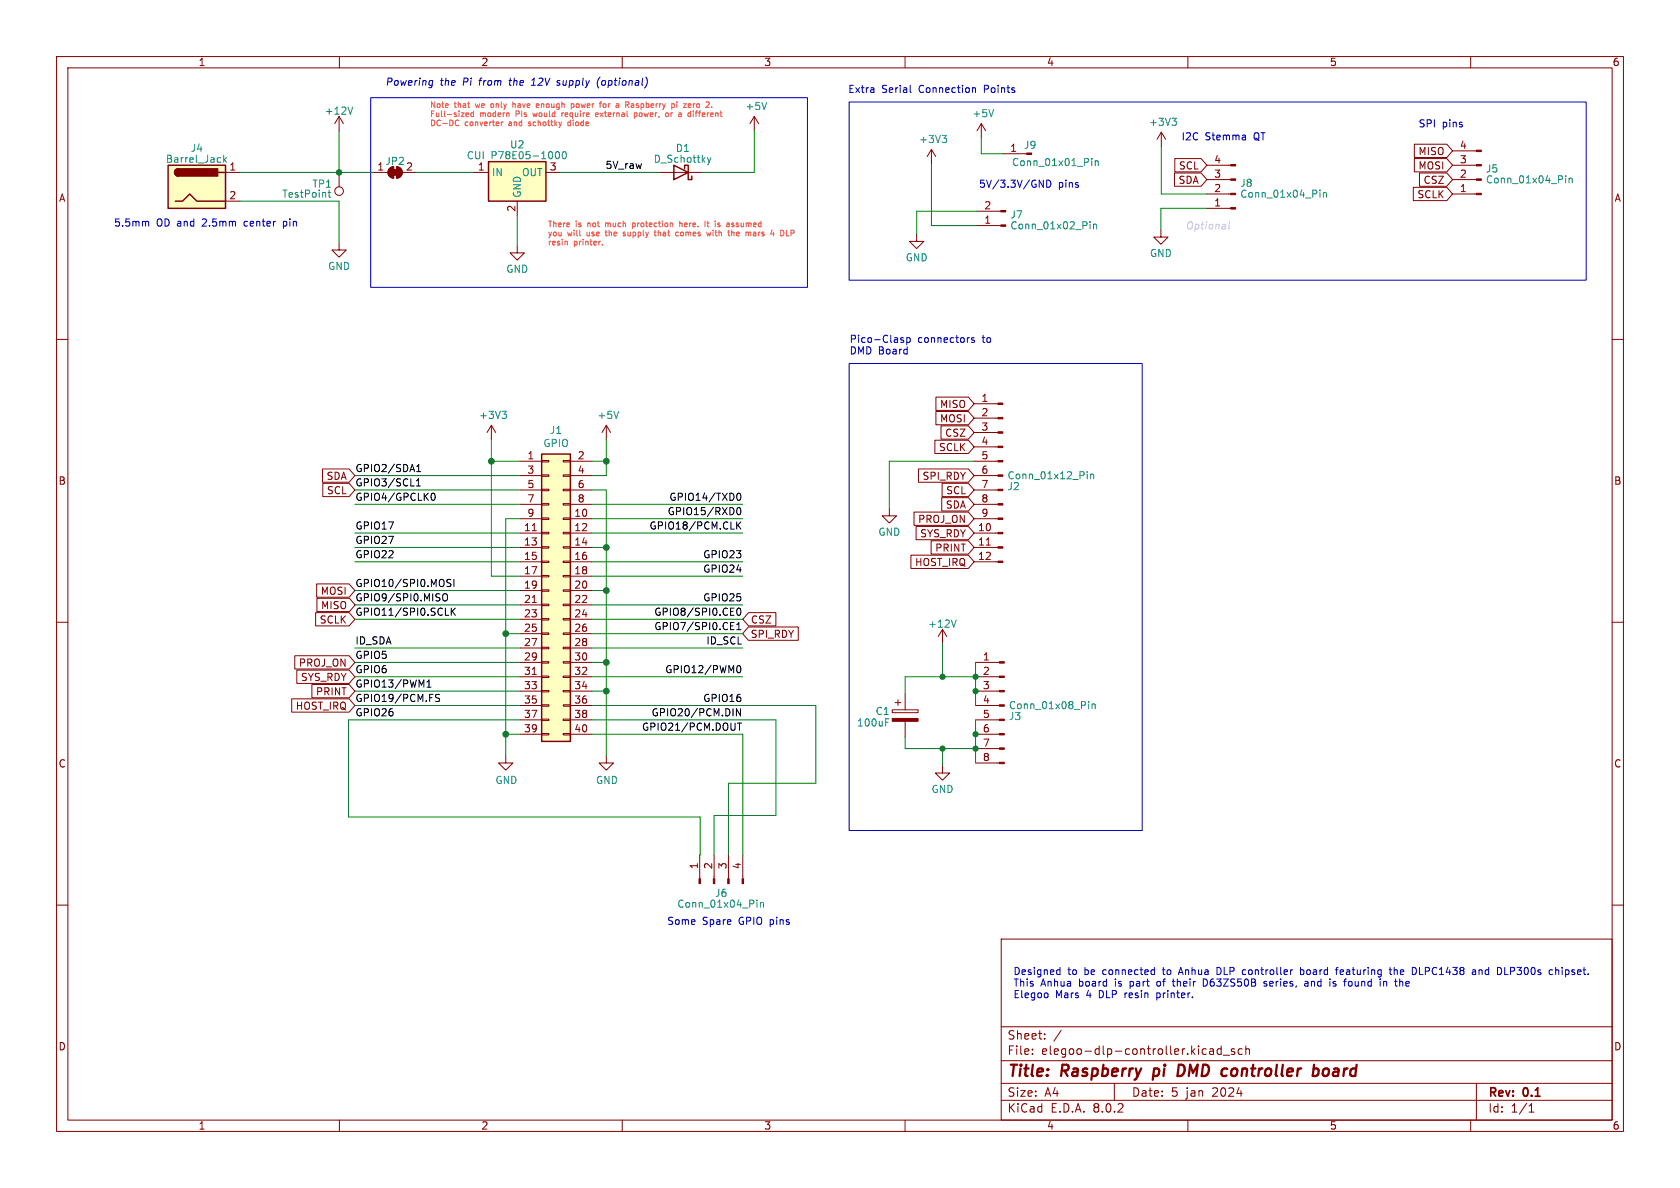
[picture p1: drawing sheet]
<svg xmlns="http://www.w3.org/2000/svg" width="297mm" height="210mm" viewBox="0 0 297 210" stroke-linecap="round" stroke-linejoin="round" font-family="sans-serif">
<g fill="none" stroke="#840000" stroke-width=".18">
<path d="M10 10h277v190h-277zM12 12h273v186h-273zM60 10v2M110 10v2M160 10v2M210 10v2M260 10v2M66 30.5h2.6M68.9 29.8l.7-.3v2a1.02 1.02 0 0 1-.9-.6 1.02 1.02 0 0 1 .2-1.1zM70.1 29.5a1.02 1.02 0 0 1 1 1 1.02 1.02 0 0 1-1 1zM71.1 30.5h2.6M116.6 30.5h7.6"/>
<path d="M133.3 20.6l-.7 1.2M133.3 20.6v2.5M133.3 20.6l.8 1.2M164.7 26.4l-.8 1.3M164.7 26.4v2.6M164.7 26.4l.7 1.3M172.7 37.3h4.2M172.7 39.9h4.2M173.5 21.8l-.8 1.3M173.5 21.8v2.6M173.5 21.8l.7 1.3M177.3 27.2h4.2"/>
<path d="M205.3 23.4l-.8 1.2M205.3 23.4v2.5M205.3 23.4l.8 1.2M213.4 29.2h4.2M213.4 31.8h4.2M213.4 34.3h4.2M213.4 36.8h4.2M256.8 26.7h4.2M256.8 29.2h4.2M256.8 31.8h4.2M256.8 34.3h4.2M10 60h2"/>
<path d="M205.2 40.6v1.3h1.3l-1.3 1.3-1.2-1.3h1.2M285 60h2M86.9 75.2l-.8 1.3M86.9 75.2v2.5M86.9 75.2l.7 1.3M10 110h2M285 110h2M10 160h2M123.7 151.1v4.2M126.2 151.1v4.2M128.8 151.1v4.2M131.3 151.1v4.2"/>
<path d="M285 160h2M177 166h108v32h-108zM60 198v2M110 198v2M160 198v2M177 194.5h108M177 191.5h108M177 187.5h108M177 181.5h108M182.5 186.3v.1M182.5 185.5v.1M184.7 183.6v.1"/>
<path d="M184.7 182.8v.1M187.6 182.1l-1.3 2M197 191.5v3M210 198v2M213.9 185.5h.6v.9M214.5 185.8h-.5a.29 .29 0 0 0-.2 .3 .29 .29 0 0 0 .2 .3l.5-.1M215.9 185.5l-.4-.1-.3 .3v.4l.1 .2h.6M215.9 184.9v1.5M216.2 186.5h1.2M218.2 185.5l-.3-.1-.2 .2v.2l.5 .2v.3h-.5M219.6 185.5l-.4-.1-.3 .3v.4l.1 .2h.6M220.2 185.5l.3-.1 .3 .1 .1 .9"/>
<path d="M220.2 184.9v1.5M260 198v2M261 191.5v6.5M270.3 196.6h.9M270.3 195.5l.4-.4v1.5"/>
</g>
<path d="M204 188.9l-.2 2M208.4 188.2l.8 .1M209.1 189.9l-.5 .3h-.4M217.7 189.3v.7M232.4 188.9h.4l.3 .2v.7a.66 .66 0 0 1-.8 .4M234.6 188.9a.62 .62 0 0 0-.7 .4v.7a.52 .52 0 0 0 .7 .1" fill="none" stroke="#840000" stroke-width=".4"/>
<g fill="none" stroke="#008484" stroke-width=".18">
<path d="M135.5 18.1l-.4 1.3M175.7 19.4l-.5 1.2M125.1 27.9l.3 .8M125.4 28.7l-.3 .4M125.7 27.9l-.3 .8M166.5 23.9h.8l-.4 .5M167.1 24.4l.2 .3v.3l-.2 .2M192.7 39.2v.1M192.7 39.6v.9M193 28v.1M193 28.4v.9M193.3 39.6v.9"/>
<path d="M193.3 39.7l.2-.1 .3 .1 .1 .8M193.6 28.4v.9M193.6 28.6l.2-.2 .3 .1 .1 .8M207.2 20.9h.8l-.5 .5M207.7 21.4l.3 .2v.3l-.3 .3M233.4 33.6v.1M233.4 34v.9M234 34v.9M234 34.2l.1-.2 .3 .1 .1 .8M276.8 31.1v.1M276.8 31.5v.8M277.4 31.5v.8"/>
<path d="M277.4 31.6l.2-.1 .3 .1v.7M88.7 72.7h.8l-.4 .5M89.3 73.2l.2 .2v.3l-.2 .3M133.8 159.1v.1M133.8 159.5v.9M134.4 159.5v.9M134.4 159.7l.2-.2 .3 .1 .1 .8"/>
</g>
<g fill="#840000" stroke="#840000" stroke-width=".18">
<path d="M131.2 155.3h.2v.9h-.2z"/>
<path d="M128.7 155.3h.2v.9h-.2z"/>
<path d="M126.1 155.3h.3v.9h-.3z"/>
<path d="M123.6 155.3h.2v.9h-.2z"/>
<path d="M176.9 37.2h.9v.3h-.9z"/>
<path d="M176.9 39.8h.9v.2h-.9z"/>
<path d="M181.5 27.1h.9v.2h-.9z"/>
<path d="M261 26.5h.9v.3h-.9z"/>
<path d="M261 29.1h.9v.2h-.9z"/>
<path d="M261 31.6h.9v.3h-.9z"/>
<path d="M261 34.2h.9v.2h-.9z"/>
<path d="M217.6 29.1h.8v.2h-.8z"/>
<path d="M217.6 31.6h.8v.3h-.8z"/>
<path d="M217.6 34.2h.8v.2h-.8z"/>
<path d="M217.6 36.7h.8v.3h-.8z"/>
<path d="M69.3 30h1.1v1h-1.1z"/>
<path d="M68.9 29.8l.7-.3v2a1.02 1.02 0 0 1-.9-.6 1.02 1.02 0 0 1 .2-1.1z"/>
<path d="M70.1 29.5a1.02 1.02 0 0 1 1 1 1.02 1.02 0 0 1-1 1z"/>
</g>
<path d="M119.1 29.2l2.6 1.3-2.6 1.3zM121 29.8v-.6h.7v2.6h.6v-.7" fill="none" stroke="#840000" stroke-width=".25"/>
<path d="M29.7 29.2h10.2v7.6h-10.2z" fill="#ffffc2"/>
<path d="M29.7 29.2h10.2v7.6h-10.2zM31 35.6h1.3l1.2-1.3 1.3 1.3h5.1M31.5 29.8a.64 .64 0 0 0-.6 .7 .64 .64 0 0 0 .6 .6M38.6 30.5h1.3" fill="none" stroke="#840000" stroke-width=".25"/>
<g fill="#840000" stroke="#840000" stroke-width=".25">
<path d="M31 30l.5-.2v1.3a.64 .64 0 0 1-.6-.4 .64 .64 0 0 1 .1-.7z"/>
<path d="M31.5 29.8h7v1.3h-7z"/>
</g>
<g fill="none" stroke="#840000" stroke-width=".18">
<path d="M39.9 30.5h2.5M39.9 35.6h2.5M59.9 20.6v2.5M59.9 20.6l-.7 1.2M59.9 20.6l.8 1.2M59.9 30.5v2.5M91.4 43.4v1.3h1.3l-1.3 1.3-1.2-1.3h1.2M162.1 41.4v1.3h1.2l-1.2 1.2-1.3-1.2h1.3M172.2 79h4.2M172.2 76.5h4.2M172.2 73.9h4.2M172.2 71.4h4.2"/>
<path d="M172.2 99.3h4.2M172.2 96.8h4.2M172.2 94.2h4.2M172.2 91.7h4.2M172.2 89.2h4.2M172.2 86.6h4.2M172.2 84.1h4.2M172.2 81.5h4.2M174.4 96.4h.7M166.6 111.3l-.7 1.2M166.6 111.3v2.5M166.6 111.3l.8 1.2"/>
<path d="M166.6 135.4v1.3h1.3l-1.3 1.2-1.2-1.2h1.2"/>
<circle cx="59.9" cy="33.8" r=".76"/>
</g>
<path d="M62.4 18.9l-.5 1.3M39.5 27.4v1.3M39.7 28.2l.3 .5M40 27.9l-.5 .4M58 34h.5M58.2 33.6v1.1l.3 .2M192.2 83.4v.1M192.2 83.8v.8M192.8 83.8v.8M192.8 83.9l.2-.1 .3 .1 .1 .7M169 109.6l-.4 1.3" fill="none" stroke="#008484" stroke-width=".18"/>
<g fill="#840000" stroke="#840000" stroke-width=".18">
<path d="M176.4 99.2h.9v.2h-.9z"/>
<path d="M176.4 96.6h.9v.3h-.9z"/>
<path d="M176.4 94.1h.9v.3h-.9z"/>
<path d="M176.4 91.6h.9v.2h-.9z"/>
<path d="M176.4 89h.9v.3h-.9z"/>
<path d="M176.4 86.5h.9v.2h-.9z"/>
<path d="M176.4 83.9h.9v.3h-.9z"/>
<path d="M176.4 81.4h.9v.3h-.9z"/>
<path d="M176.4 78.9h.9v.2h-.9z"/>
<path d="M176.4 76.3h.9v.3h-.9z"/>
<path d="M176.4 73.8h.9v.2h-.9z"/>
<path d="M176.4 71.2h.9v.3h-.9z"/>
</g>
<path d="M95.8 80.3h5v50.8h-5z" fill="#ffffc2"/>
<g fill="none" stroke="#840000" stroke-width=".18">
<path d="M59.9 42.9v1.3h1.3l-1.3 1.3-1.2-1.3h1.2M91.9 81.5h3.9M91.9 91.7h3.9M91.9 94.2h3.9M91.9 96.8h3.9M91.9 99.3h3.9M91.9 84.1h3.9M91.9 86.6h3.9M91.9 89.2h3.9M94.1 93.8h.7M95.8 99.2h1.2v.2h-1.2zM95.8 96.6h1.2v.3h-1.2z"/>
<path d="M95.8 94.1h1.2v.3h-1.2zM95.8 91.6h1.2v.2h-1.2zM95.8 89h1.2v.3h-1.2zM95.8 86.5h1.2v.2h-1.2zM95.8 83.9h1.2v.3h-1.2zM95.8 81.4h1.2v.3h-1.2zM99.6 99.2h1.2v.2h-1.2zM99.6 96.6h1.2v.3h-1.2zM99.6 94.1h1.2v.3h-1.2zM99.6 91.6h1.2v.2h-1.2zM99.6 89h1.2v.3h-1.2zM99.6 86.5h1.2v.2h-1.2z"/>
<path d="M99.6 83.9h1.2v.3h-1.2zM99.6 81.4h1.2v.3h-1.2zM100.8 81.5h3.8M100.8 91.7h3.8M100.8 94.2h3.8M100.8 96.8h3.8M100.8 99.3h3.8M100.8 84.1h3.8M100.8 86.6h3.8M100.8 89.2h3.8M157.2 89.9v1.3h1.3l-1.3 1.3-1.2-1.3h1.2M91.9 101.9h3.9"/>
<path d="M91.9 104.4h3.9M91.9 106.9h3.9M91.9 109.5h3.9M91.9 112h3.9M91.9 114.6h3.9M91.9 117.1h3.9M91.9 119.6h3.9M94.1 106.5h.7M94.1 119.2h.7M95.8 119.5h1.2v.3h-1.2zM95.8 117h1.2v.2h-1.2zM95.8 114.4h1.2v.3h-1.2z"/>
<path d="M95.8 111.9h1.2v.2h-1.2zM95.8 109.3h1.2v.3h-1.2zM95.8 106.8h1.2v.3h-1.2zM95.8 104.3h1.2v.2h-1.2zM95.8 101.7h1.2v.3h-1.2zM99.6 119.5h1.2v.3h-1.2zM99.6 117h1.2v.2h-1.2zM99.6 114.4h1.2v.3h-1.2zM99.6 111.9h1.2v.2h-1.2zM99.6 109.3h1.2v.3h-1.2zM99.6 106.8h1.2v.3h-1.2zM99.6 104.3h1.2v.2h-1.2z"/>
<path d="M99.6 101.7h1.2v.3h-1.2zM100.8 101.9h3.8M100.8 104.4h3.8M100.8 106.9h3.8M100.8 109.5h3.8M100.8 112h3.8M100.8 114.6h3.8M100.8 117.1h3.8M100.8 119.6h3.8M172.5 117.1h4.2M172.5 119.6h4.2M89.4 133.6v1.3h1.3l-1.3 1.2-1.3-1.2h1.3"/>
<path d="M91.9 122.2h3.9M91.9 124.7h3.9M91.9 127.3h3.9M91.9 129.8h3.9M95.8 129.7h1.2v.2h-1.2zM95.8 127.1h1.2v.3h-1.2zM95.8 124.6h1.2v.2h-1.2zM95.8 122h1.2v.3h-1.2zM99.6 129.7h1.2v.2h-1.2zM99.6 127.1h1.2v.3h-1.2zM99.6 124.6h1.2v.2h-1.2zM99.6 122h1.2v.3h-1.2z"/>
<path d="M100.8 122.2h3.8M100.8 124.7h3.8M100.8 127.3h3.8M100.8 129.8h3.8M107.2 133.6v1.3h1.3l-1.3 1.2-1.3-1.2h1.3M157.7 125.5h4.6v.5h-4.6zM158.2 124.2h1.1M158.7 123.7v1M160 122.7v2.8M160 127.5v2.8M172.5 122.2h4.2M172.5 124.7h4.2"/>
<path d="M172.5 127.3h4.2M172.5 129.8h4.2M172.5 134.9h4.2M172.5 132.3h4.2"/>
</g>
<path d="M95.8 80.3h5v50.8h-5z" fill="none" stroke="#840000" stroke-width=".25"/>
<g fill="#840000" stroke="#840000" stroke-width=".18">
<path d="M176.7 134.7h.8v.3h-.8z"/>
<path d="M176.7 132.2h.8v.3h-.8z"/>
<path d="M176.7 129.7h.8v.2h-.8z"/>
<path d="M176.7 127.1h.8v.3h-.8z"/>
<path d="M176.7 124.6h.8v.2h-.8z"/>
<path d="M176.7 122h.8v.3h-.8z"/>
<path d="M176.7 119.5h.8v.3h-.8z"/>
<path d="M176.7 117h.8v.2h-.8z"/>
<path d="M157.7 127h4.6v.5h-4.6z"/>
</g>
<path d="M156.6 127.7h.4M192.5 124v.1M192.5 124.4v.9M193.1 124.4v.9M193.1 124.6l.1-.2 .3 .1 .1 .8" fill="none" stroke="#008484" stroke-width=".18"/>
<path d="M86.4 28.6h10.1v7h-10.1z" fill="#ffffc2"/>
<path d="M86.4 28.6h10.1v7h-10.1z" fill="none" stroke="#840000" stroke-width=".25"/>
<g fill="none" stroke="#840000" stroke-width=".18">
<path d="M83.8 30.5h2.6M91.4 35.6v2.5M96.5 30.5h2.6M207.6 30.6h4.7l1.1 1.2-1.1 1.1h-4.7zM207.7 28h4.6l1.1 1.2-1.1 1.2h-4.6zM249.9 33.1h5.9l1 1.2-1 1.2h-5.9zM250 28h5.8l1 1.2-1 1.2h-5.8zM250 25.5h5.8l1 1.2-1 1.1h-5.8zM250.9 30.6h4.9l1 1.2-1 1.1h-4.9zM107.2 75.2l-.8 1.3M107.2 75.2v2.5M107.2 75.2l.7 1.3"/>
<path d="M165.3 77.8h5.9l1 1.2-1 1.2h-5.9zM165.5 72.7h5.7l1 1.2-1 1.2h-5.7zM165.5 70.2h5.7l1 1.2-1 1.1h-5.7zM166.4 75.3h4.8l1 1.2-1 1.1h-4.8zM57 82.9h4.7l1 1.2-1 1.1h-4.7zM57.1 85.4h4.6l1 1.2-1 1.2h-4.6zM161 98.1h10.2l1 1.2-1 1.2h-10.2zM161.6 90.5h9.6l1 1.2-1 1.2h-9.6zM161.9 93.1h9.3l1 1.1-1 1.2h-9.3zM162.4 82.9h8.8l1 1.2-1 1.1h-8.8zM164.6 95.6h6.6l1 1.2-1 1.1h-6.6zM166.5 88h4.7l1 1.2-1 1.1h-4.7z"/>
<path d="M166.5 85.4h4.7l1 1.2-1 1.2h-4.7zM52.1 115.9h9.6l1 1.2-1 1.2h-9.6zM52.5 118.5h9.2l1 1.1-1 1.2h-9.2zM55.8 108.3h5.9l1 1.2-1 1.1h-5.9zM56 103.2h5.7l1 1.2-1 1.2h-5.7zM56 105.8h5.8l1 1.1-1 1.2h-5.8zM132.3 110.8h8.8v2.4h-8.8l-1-1.2zM132.3 108.3h4.9v2.3h-4.9l-1-1.1zM51.6 123.5h10.1l1 1.2-1 1.2h-10.1zM55.1 121h6.6l1 1.2-1 1.1h-6.6z"/>
</g>
<path d="M98.4 26.9l.1-.1a.68 .68 0 0 1 .4 .6 .68 .68 0 0 1-.4 .7 .84 .84 0 0 1-.1-1.2zM99.5 26.9l.2-.1a.68 .68 0 0 1 .4 .6 .68 .68 0 0 1-.4 .7l-.2-.2-.1-.3zM109.4 72.7l-.5 1.3" fill="none" stroke="#008484" stroke-width=".18"/>
<g fill="none" stroke="#000" stroke-width=".18">
<path d="M73.6 85.9h.7M73.6 85l.4-.4v1.3M73.7 83.4h.7M73.7 82.5l.3-.4v1.3M76.3 87.3l.2-.1a.68 .68 0 0 1 .4 .6 .68 .68 0 0 1-.4 .7l-.2-.2-.1-.3zM130.3 92.3v1.2M130.4 87.3l.2-.1a.68 .68 0 0 1 .4 .6 .68 .68 0 0 1-.4 .7l-.2-.2-.1-.3zM130.4 89.8l.2-.1a.68 .68 0 0 1 .4 .7 .68 .68 0 0 1-.4 .6l-.2-.1-.1-.4zM130.4 92.8l.6 .7M131 92.3l-.7 .7M78.4 105h.2a.43 .43 0 0 1 .5 .4v.4a.42 .42 0 0 1-.4 .4 .42 .42 0 0 1-.4-.4v-.4zM78.7 108.8h.6"/>
<path d="M79.7 102.5l-.5-.1-.2 .3 .1 .3 .6 .2v.4l-.2 .1-.5-.1M79.8 107.5v1.3M80 108l.5 .8M80.3 102.4v1.3M80.5 107.5l-.7 .7M129.2 110.6h.4M129.2 111.3h.6M129.2 110h.6M130.3 111.3h.7M130.3 110.4l.3-.4v1.3M130.4 107.6l.2-.1a.68 .68 0 0 1 .4 .6 .68 .68 0 0 1-.4 .7l-.2-.2-.1-.3zM130.4 117.8l.2-.1a.68 .68 0 0 1 .4 .6 .68 .68 0 0 1-.4 .6l-.2-.1-.1-.4z"/>
<path d="M75.5 121.5h.7M75.5 120.6l.3-.4v1.3M77.7 122.8l-.5-.1-.2 .3 .1 .3 .6 .2v.4l-.2 .1h-.5M130.4 127.8h.7M130.7 127.8v1.3M130.9 125.3v1.3l-.7-1.3v1.3"/>
</g>
<g fill="none" stroke="#0000c2" stroke-width=".18">
<path d="M65.5 17.3h77.2v33.5h-77.2zM76.1 14.2l.4 .1M76.4 15l-.4 .1M76.5 14.2l-.1 1.1-.3 .2M90 14.2h.5M93.9 15.1h.8M94 14.2l.4-.4-.1 1.3M98.5 14.6l.3 .1M98.9 14.2l-.3 .1M98.9 15l-.4 .1M106.1 13.6a1.49 1.49 0 0 0-.3 2M150.1 18h130.3v31.5h-130.3z"/>
<path d="M160.9 15.1v1.1l.2 .2M172 15.6h.4l.1 .8M25.9 39.1l.4 .2v.7M50.1 39.1v1.3M50.1 39.9l.1 .1M50.2 39.1l-.1 .1M183.7 31.8l.7 1.3v-1.3M185 31.8a.64 .64 0 0 1 .8 .7 .64 .64 0 0 1-.8 .6zM159.7 59.7h-.3l-.2 .2 .1 .2 .4 .1v.3h-.5M160.3 59.7h.4l.2 .2-.1 .6h-.5M160.3 59.7v1.3M172.2 59.7h-.3l-.2 .2 .1 .2 .4 .1v.3h-.5"/>
<path d="M150.1 64.3h51.8v82.5h-51.8zM185 175.5l.3 .3v.3l-.3 .3M187 171.4l.4 .1M187.4 171v1.3M187.4 172.2l-.4 .1M203.7 171.4l.4 .1M204.1 172.2l-.4 .1M204.1 171v1.3M204.5 175.5v1.3M204.5 176.3l.1 .1M204.6 173.5l-.1 .2 .1 .6M204.6 175.5l-.1 .1"/>
<path d="M207.2 173.5h.5M207.4 173.1v1l.3 .2M208.4 171.9h.6M208.7 171l-.4 1.3M212.7 173.1v1.2l.6-.2M213 173.1l.3 .1M215.6 171.1l-.4-.1v1.3l.4-.1M219.9 171.4l.3 .1M220.2 172.2l-.3 .1M223.9 173.5h-.3l-.2 .2 .1 .1 .4 .2v.3h-.5M229.9 171.5l.4-.1 .2 .3-.1 .5h-.5M229.9 171v1.3"/>
<path d="M230.7 173.5h.5v.8M231.2 173.8h-.4l-.2 .2 .2 .3h.4M236.1 171.4h.5M236.1 173.5h-.3l-.1 .2v.1l.4 .2v.3h-.4M236.6 171l-.3 .2v1.1M237.1 171.4l-.2 .2v.5l.2 .2M237.5 171.7l-.6 .2M238.5 173.5h.3l.2 .1M239 174.2l-.2 .1h-.3M244.6 173.6l.2-.1h.3v.8M244.6 173.5v.8M245.6 171.4h.5"/>
<path d="M245.8 171v1.1l.3 .2M246.5 171v1.3M246.8 171.4l-.3 .2M247.8 173.5l.2 .2v.6M250.3 171.3v.7M251 171v1.3h.6M260.7 171.4l.2 .2v.7M260.9 172.2l-.5 .1M260.9 171.7l-.5 .1M261.5 171.4v.9M261.8 171.4l-.3 .2M266 171v1.3h.6"/>
<path d="M275 171.6l.2-.2 .3 .1 .1 .8M275 171v1.3"/>
</g>
<g fill="none" stroke="#ff5545" stroke-width=".18">
<path d="M83.7 20l-.3-.1-.2 .2 .1 .5h.4M83.7 19.6v1M86.8 18.4v.5M90 20v.6M90.7 18v1M91 18.4h-.3M94.2 19.9l.2 .7M94.8 18.7l.5-.1-.1-.2-.2-.1-.2 .2 .1 .5h.3M99.3 19.9v.7M99.6 19.9l-.3 .2M101 18.4l.3-.1 .2 .2-.1 .5h-.4M101 18.3v1"/>
<path d="M107.1 18.4l-.3-.1-.2 .2 .1 .5 .4-.1M111.7 18.3l.3 .2v.5M112 19h-.3M112 18.6h-.3M112.1 20l.3-.1 .2 .2-.1 .5h-.4M112.1 19.9v1M117.9 19.9l.3 .2-.1 .4-.2 .1M118.6 19.9v.7M118.8 19.9l-.2 .2M119.7 18v.1M119.7 18.3v.7M122.6 18.3v.7"/>
<path d="M122.9 18.3l-.3 .2M122.9 19.9h.4M123.2 19.6l-.2 .2v.8M80.9 21.2l.2 .1M81.1 22.1l-.3 .1M82.4 20.3l.5-.1-.1-.2-.3-.1-.1 .2v.5h.4M88.6 21.6v.6M88.9 21.6l-.3 .1M93.4 22.2h.1M93.5 21.6v.2M100.8 21.6l-.4 .1v.4l.4 .1M105.3 20.3l.5-.1-.1-.2-.3-.1-.1 .2v.5h.4"/>
<path d="M107.1 39.4v.7M107.1 39.5h.1M111.8 39.4v1M112.1 39.4l-.3 .1M120.2 39.5h.3l.1 .6M120.2 39.1v1M125 39.4h.4M125.1 39.1v.8l.3 .2M127 39.4l.3 .1M127 39.8h.3v.1l-.3 .2M129.4 39.6l.4 .3M129.7 39.5l-.2-.1-.1 .2"/>
<path d="M129.8 39.9l-.2 .2-.2-.1M100.2 42.6l.1 .2v.5M106.5 43.2v.1M107 41h.4M110.2 41.7h.3M110.5 41.1l-.2-.1-.1 .2v.1l.3 .1M111.8 40l.3 .1M115.6 41h.4M115.8 40.7v.9l.2 .1M119.5 41.6l.4 .1M119.9 41.1h-.4M125.7 41l-.2 .7-.2-.5-.2 .5"/>
<path d="M129.4 41.1h.3l.1 .6M133.5 41l-.3 .1M133.5 41.3l-.3 .2v.2h.3M138.3 40.7h-.3v1h.3M139.8 41.2h.4M140.2 40.7h-.4v1"/>
</g>
<path d="M217.4 39.2l-.2 1.1 .2 .2" fill="none" stroke="#bfc2ff" stroke-width=".18"/>
<g fill="none" stroke="#008400" stroke-width=".18">
<path d="M42.4 30.5h23.6M42.4 35.6h17.5v7.3M59.9 23.1v7.4M73.7 30.5h10.1M91.4 38.1v5.3M99.1 30.5h17.5M133.3 23.1v7.4h-9.1M164.7 29v10.9h8M172.7 37.3h-10.6v4.1M173.5 24.4v2.8h3.8M205.3 25.9v8.4h8.1M213.4 36.8h-8.2v3.8"/>
<path d="M86.9 77.7v24.2h5M107.2 77.7v6.4h-2.6M62.7 96.8h29.2M62.7 94.2h29.2M62.7 86.6h29.2M62.7 84.1h29.2M62.7 89.2h29.2M62.7 99.3h29.2M86.9 81.5h5M91.9 91.7h-2.5v41.9M104.6 86.6h2.6v47M104.6 96.8h2.6"/>
<path d="M104.6 91.7h26.7M104.6 94.2h26.7M104.6 89.2h26.7M104.6 81.5h2.6M104.6 99.3h26.7M172.2 81.5h-15v8.4M62.7 106.9h29.2M62.7 109.5h29.2M62.7 119.6h29.2M62.7 104.4h29.2M62.7 114.6h29.2M62.7 117.1h29.2"/>
<path d="M89.4 112h2.5M104.6 106.9h26.7M104.6 109.5h26.7M104.6 119.6h26.7M104.6 101.9h26.7M104.6 104.4h2.6M104.6 114.6h26.7M104.6 112h26.7M104.6 117.1h2.6M166.6 113.8v5.8M172.5 119.6h-12.5v3.1M172.5 117.1v7.6"/>
<path d="M62.7 124.7h29.2M62.7 122.2h29.2M89.4 129.8h2.5M91.9 127.3h-30.3v17.1h62.2l-.1 6.7M104.6 129.8h26.7v21.3M104.6 127.3h32.6v16.9h-11v6.9M104.6 124.7h39.6v13.8h-15.4v12.6M104.6 122.2h2.6M160 130.3v2h12.5M166.6 132.3v3.1M172.5 127.3v7.6"/>
</g>
<g fill="#008400" stroke="#008400" stroke-width=".18">
<circle cx="107.2" cy="96.8" r=".51"/>
<circle cx="107.2" cy="81.5" r=".51"/>
<circle cx="172.5" cy="119.6" r=".46"/>
<circle cx="172.5" cy="122.2" r=".46"/>
<circle cx="107.2" cy="117.1" r=".51"/>
<circle cx="107.2" cy="104.4" r=".51"/>
<circle cx="89.4" cy="129.8" r=".51"/>
<circle cx="107.2" cy="122.2" r=".51"/>
<circle cx="172.5" cy="129.8" r=".46"/>
<circle cx="166.6" cy="132.3" r=".46"/>
<circle cx="166.6" cy="119.6" r=".46"/>
<circle cx="172.5" cy="132.3" r=".46"/>
<circle cx="86.9" cy="81.5" r=".51"/>
<circle cx="89.4" cy="112" r=".51"/>
<circle cx="59.9" cy="30.5" r=".46"/>
</g>
<g font-size="2.8" fill="#840000">
<text x="178" y="190.9">Title:</text>
<text x="187.7" y="190.9">Raspberry</text>
<text x="204.7" y="190.9">pi</text>
<text x="209.8" y="190.9">DMD</text>
<text x="218.4" y="190.9">controller</text>
<text x="235.3" y="190.9">board</text>
</g>
<g font-size="2.1" fill="#840000">
<text x="178" y="184">Sheet:</text>
<text x="178" y="186.7">File:</text>
<text x="184.1" y="186.7">elegoo-dlp-controller.kicad_sch</text>
<text x="178" y="196.9">KiCad</text>
<text x="178" y="194.1">Size:</text>
<text x="184.7" y="194.1">A4</text>
<text x="185.7" y="196.9">E.D.A.</text>
<text x="193.3" y="196.9">8.0.2</text>
<text x="200" y="194.1">Date:</text>
<text x="207" y="194.1">5</text>
<text x="209.7" y="194.1">jan</text>
<text x="214.5" y="194.1">2024</text>
<text x="263" y="194.3">Rev:</text>
<text x="263" y="196.9">Id:</text>
<text x="267.1" y="196.9">1/1</text>
<text x="269.4" y="194.3">0.1</text>
</g>
<g font-size="1.8" fill="#840000">
<text x="35" y="11.9">1</text>
<text x="85" y="11.9">2</text>
<text x="135" y="11.9">3</text>
<text x="185" y="11.9">4</text>
<text x="235" y="11.9">5</text>
<text x="285" y="11.9">6</text>
<text x="178.5" y="26.9">1</text>
<text x="214.6" y="29">4</text>
<text x="250.7" y="27.6">MISO</text>
<text x="258" y="29">3</text>
<text x="258" y="26.4">4</text>
<text x="10.3" y="35.9">A</text>
<text x="40.4" y="30.2">1</text>
<text x="40.4" y="35.3">2</text>
<text x="66.6" y="30.2">1</text>
<text x="71.7" y="30.2">2</text>
<text x="84.4" y="30.2">1</text>
<text x="97.1" y="30.2">3</text>
<text x="208.3" y="32.7">SDA</text>
<text x="208.3" y="30.2">SCL</text>
<text x="214.6" y="34">2</text>
<text x="214.6" y="31.5">3</text>
<text x="250.5" y="35.2">SCLK</text>
<text x="250.7" y="30.2">MOSI</text>
<text x="251.6" y="32.7">CSZ</text>
<text x="258" y="34">1</text>
<text x="258" y="31.5">2</text>
<text x="285.3" y="35.9">A</text>
<text x="91.2" y="37.5" transform="rotate(-90 91.2 37.5)">2</text>
<text x="173.9" y="39.6">1</text>
<text x="173.9" y="37.1">2</text>
<text x="214.6" y="36.6">1</text>
<text x="173.4" y="71.1">1</text>
<text x="166.1" y="74.9">MOSI</text>
<text x="166.1" y="72.3">MISO</text>
<text x="167" y="77.4">CSZ</text>
<text x="173.4" y="73.7">2</text>
<text x="173.4" y="76.2">3</text>
<text x="93.1" y="81.3">1</text>
<text x="93.1" y="83.8">3</text>
<text x="102" y="81.3">2</text>
<text x="102" y="83.8">4</text>
<text x="165.9" y="79.9">SCLK</text>
<text x="173.4" y="78.7">4</text>
<text x="173.4" y="81.3">5</text>
<text x="173.4" y="83.8">6</text>
<text x="10.3" y="85.9">B</text>
<text x="57.6" y="85">SDA</text>
<text x="57.7" y="87.6">SCL</text>
<text x="93.1" y="86.4">5</text>
<text x="93.1" y="88.9">7</text>
<text x="102" y="86.4">6</text>
<text x="102" y="88.9">8</text>
<text x="163" y="85">SPI_RDY</text>
<text x="167.2" y="87.6">SCL</text>
<text x="173.4" y="86.4">7</text>
<text x="173.4" y="88.9">8</text>
<text x="285.3" y="85.9">B</text>
<text x="92.5" y="94">11</text>
<text x="93.1" y="91.4">9</text>
<text x="101.4" y="91.4">10</text>
<text x="101.4" y="94">12</text>
<text x="162.2" y="92.6">PROJ_ON</text>
<text x="162.6" y="95.2">SYS_RDY</text>
<text x="167.1" y="90.1">SDA</text>
<text x="172.8" y="94">10</text>
<text x="173.4" y="91.4">9</text>
<text x="92.5" y="96.5">13</text>
<text x="92.5" y="99.1">15</text>
<text x="92.5" y="101.6">17</text>
<text x="101.4" y="96.5">14</text>
<text x="101.4" y="99.1">16</text>
<text x="101.4" y="101.6">18</text>
<text x="161.7" y="100.3">HOST_IRQ</text>
<text x="165.2" y="97.7">PRINT</text>
<text x="172.8" y="96.5">11</text>
<text x="172.8" y="99.1">12</text>
<text x="56.6" y="105.3">MOSI</text>
<text x="56.7" y="107.9">MISO</text>
<text x="92.5" y="104.1">19</text>
<text x="92.5" y="106.7">21</text>
<text x="101.4" y="104.1">20</text>
<text x="101.4" y="106.7">22</text>
<text x="56.4" y="110.4">SCLK</text>
<text x="92.5" y="109.2">23</text>
<text x="92.5" y="111.8">25</text>
<text x="101.4" y="109.2">24</text>
<text x="101.4" y="111.8">26</text>
<text x="132.6" y="113">SPI_RDY</text>
<text x="132.7" y="110.4">CSZ</text>
<text x="52.7" y="118">PROJ_ON</text>
<text x="92.5" y="114.3">27</text>
<text x="92.5" y="116.8">29</text>
<text x="92.5" y="119.4">31</text>
<text x="101.4" y="114.3">28</text>
<text x="101.4" y="116.8">30</text>
<text x="101.4" y="119.4">32</text>
<text x="173.7" y="116.8">1</text>
<text x="173.7" y="119.4">2</text>
<text x="52.2" y="125.7">HOST_IRQ</text>
<text x="53.1" y="120.6">SYS_RDY</text>
<text x="55.8" y="123.1">PRINT</text>
<text x="92.5" y="121.9">33</text>
<text x="92.5" y="124.5">35</text>
<text x="101.4" y="121.9">34</text>
<text x="101.4" y="124.5">36</text>
<text x="173.7" y="121.9">3</text>
<text x="173.7" y="124.5">4</text>
<text x="92.5" y="127">37</text>
<text x="92.5" y="129.5">39</text>
<text x="101.4" y="127">38</text>
<text x="101.4" y="129.5">40</text>
<text x="173.7" y="127">5</text>
<text x="173.7" y="129.5">6</text>
<text x="10.3" y="135.9">C</text>
<text x="173.7" y="132.1">7</text>
<text x="173.7" y="134.6">8</text>
<text x="285.3" y="135.9">C</text>
<text x="123.4" y="153.7" transform="rotate(-90 123.4 153.7)">1</text>
<text x="126" y="153.7" transform="rotate(-90 126 153.7)">2</text>
<text x="128.5" y="153.7" transform="rotate(-90 128.5 153.7)">3</text>
<text x="131.1" y="153.7" transform="rotate(-90 131.1 153.7)">4</text>
<text x="10.3" y="185.9">D</text>
<text x="285.3" y="185.9">D</text>
<text x="35" y="199.9">1</text>
<text x="85" y="199.9">2</text>
<text x="135" y="199.9">3</text>
<text x="185" y="199.9">4</text>
<text x="235" y="199.9">5</text>
<text x="285" y="199.9">6</text>
</g>
<g font-size="1.8" fill="#0000c2">
<text x="68.1" y="15.2">Powering</text>
<text x="77.8" y="15.2">the</text>
<text x="81.9" y="15.2">Pi</text>
<text x="84.9" y="15.2">from</text>
<text x="90.5" y="15.2">the</text>
<text x="94.6" y="15.2">12V</text>
<text x="99.3" y="15.2">supply</text>
<text x="106.6" y="15.2">(optional)</text>
<text x="149.9" y="16.5">Extra</text>
<text x="155.9" y="16.5">Serial</text>
<text x="162.5" y="16.5">Connection</text>
<text x="174.2" y="16.5">Points</text>
<text x="250.7" y="22.6">SPI</text>
<text x="255" y="22.6">pins</text>
<text x="208.8" y="24.9">I2C</text>
<text x="213" y="24.9">Stemma</text>
<text x="221.8" y="24.9">QT</text>
<text x="173" y="33.3">5V/3.3V/GND</text>
<text x="187.1" y="33.3">pins</text>
<text x="20.1" y="40.1">5.5mm</text>
<text x="27.6" y="40.1">OD and</text>
<text x="36" y="40.1">2.5mm</text>
<text x="43.6" y="40.1">center</text>
<text x="50.7" y="40.1">pin</text>
<text x="150.1" y="60.7">Pico-Clasp</text>
<text x="150.1" y="62.7">DMD Board</text>
<text x="162.2" y="60.7">connectors</text>
<text x="173.8" y="60.7">to</text>
<text x="117.9" y="163.6">Some</text>
<text x="124.2" y="163.6">Spare</text>
<text x="130.7" y="163.6">GPIO pins</text>
<text x="179.1" y="172.4">Designed</text>
<text x="188.8" y="172.4">to</text>
<text x="191.8" y="172.4">be</text>
<text x="195.2" y="172.4">connected</text>
<text x="206.1" y="172.4">to</text>
<text x="209.1" y="172.4">Anhua</text>
<text x="216" y="172.4">DLP</text>
<text x="220.7" y="172.4">controller</text>
<text x="231.1" y="172.4">board</text>
<text x="237.7" y="172.4">featuring</text>
<text x="247.4" y="172.4">the</text>
<text x="251.5" y="172.4">DLPC1438</text>
<text x="262.4" y="172.4">and</text>
<text x="267" y="172.4">DLP300s</text>
<text x="276.4" y="172.4">chipset.</text>
<text x="179.1" y="174.5">This</text>
<text x="179.1" y="176.5">Elegoo</text>
<text x="184" y="174.5">Anhua</text>
<text x="186.6" y="176.5">Mars</text>
<text x="190.8" y="174.5">board</text>
<text x="192.2" y="176.5">4</text>
<text x="194.6" y="176.5">DLP</text>
<text x="197.4" y="174.5">is</text>
<text x="199.3" y="176.5">resin</text>
<text x="200.2" y="174.5">part</text>
<text x="205.1" y="176.5">printer.</text>
<text x="205.2" y="174.5">of</text>
<text x="208.2" y="174.5">their</text>
<text x="213.8" y="174.5">D63ZS50B</text>
<text x="224.7" y="174.5">series,</text>
<text x="232.1" y="174.5">and</text>
<text x="236.7" y="174.5">is</text>
<text x="239.5" y="174.5">found</text>
<text x="246" y="174.5">in</text>
<text x="249" y="174.5">the</text>
</g>
<g font-size="1.8" fill="#008484">
<text x="57.3" y="20.5">+12V</text>
<text x="131.7" y="19.7">+5V</text>
<text x="171.8" y="20.9">+5V</text>
<text x="203" y="22.4">+3V3</text>
<text x="29.2" y="29">Barrel_Jack</text>
<text x="33.6" y="27.1">J4</text>
<text x="68" y="29.4">JP2</text>
<text x="82.4" y="28.3">CUI</text>
<text x="86.8" y="28.3">P78E05-1000</text>
<text x="90.1" y="26.4">U2</text>
<text x="115.5" y="29">D_Schottky</text>
<text x="119.4" y="27.1">D1</text>
<text x="162.4" y="25.5">+3V3</text>
<text x="178.8" y="29.6">Conn_01x01_Pin</text>
<text x="180.9" y="26.5">J9</text>
<text x="49.8" y="35.2">TestPoint</text>
<text x="55.1" y="33.4">TP1</text>
<text x="86.9" y="31.3">IN</text>
<text x="92.2" y="31.3">OUT</text>
<text x="92.3" y="35.1" transform="rotate(-90 92.3 35.1)">GND</text>
<text x="219.2" y="33.2">J8</text>
<text x="219.2" y="35.2">Conn_01x04_Pin</text>
<text x="262.6" y="30.7">J5</text>
<text x="262.6" y="32.6">Conn_01x04_Pin</text>
<text x="178.5" y="38.8">J7</text>
<text x="178.5" y="40.7">Conn_01x02_Pin</text>
<text x="57.9" y="47.9">GND</text>
<text x="160" y="46.4">GND</text>
<text x="203.2" y="45.6">GND</text>
<text x="89.4" y="48.4">GND</text>
<text x="84.6" y="74.3">+3V3</text>
<text x="97.1" y="76.9">J1</text>
<text x="105.5" y="74.3">+5V</text>
<text x="96" y="79.2">GPIO</text>
<text x="178" y="86.9">J2</text>
<text x="178" y="84.9">Conn_01x12_Pin</text>
<text x="155.2" y="94.9">GND</text>
<text x="164" y="111.2">+12V</text>
<text x="178.3" y="125.6">Conn_01x08_Pin</text>
<text x="151.4" y="128.6">100uF</text>
<text x="154.7" y="126.6">C1</text>
<text x="178.3" y="127.5">J3</text>
<text x="87.5" y="138.8">GND</text>
<text x="105.3" y="138.8">GND</text>
<text x="164.6" y="140.4">GND</text>
<text x="119.6" y="160.7">Conn_01x04_Pin</text>
<text x="126.3" y="158.7">J6</text>
</g>
<g font-size="1.8">
<text x="107" y="29.9">5V_raw</text>
<text x="62.7" y="83.5">GPIO2/SDA1</text>
<text x="62.7" y="88.6">GPIO4/GPCLK0</text>
<text x="62.7" y="86.1">GPIO3/SCL1</text>
<text x="118.2" y="88.6">GPIO14/TXD0</text>
<text x="62.7" y="93.7">GPIO17</text>
<text x="114.7" y="93.7">GPIO18/PCM.CLK</text>
<text x="117.9" y="91.2">GPIO15/RXD0</text>
<text x="62.7" y="96.2">GPIO27</text>
<text x="62.7" y="98.8">GPIO22</text>
<text x="124.2" y="98.8">GPIO23</text>
<text x="124.2" y="101.3">GPIO24</text>
<text x="62.7" y="106.4">GPIO9/SPI0.MISO</text>
<text x="62.7" y="103.9">GPIO10/SPI0.MOSI</text>
<text x="124.2" y="106.4">GPIO25</text>
<text x="62.7" y="108.9">GPIO11/SPI0.SCLK</text>
<text x="115.6" y="108.9">GPIO8/SPI0.CE0</text>
<text x="115.6" y="111.5">GPIO7/SPI0.CE1</text>
<text x="62.7" y="114">ID_SDA</text>
<text x="62.7" y="119.1">GPIO6</text>
<text x="62.7" y="116.6">GPIO5</text>
<text x="117.5" y="119.1">GPIO12/PWM0</text>
<text x="124.8" y="114">ID_SCL</text>
<text x="62.7" y="124.2">GPIO19/PCM.FS</text>
<text x="62.7" y="121.6">GPIO13/PWM1</text>
<text x="124.2" y="124.2">GPIO16</text>
<text x="62.7" y="126.7">GPIO26</text>
<text x="113.4" y="129.3">GPIO21/PCM.DOUT</text>
<text x="115.1" y="126.7">GPIO20/PCM.DIN</text>
</g>
<text font-size="1.8" fill="#bfc2ff" x="209.5" y="40.6">Optional</text>
<g font-size="1.4" fill="#ff5545">
<text x="75.9" y="19.1">Note</text>
<text x="75.9" y="20.7">Full-sized</text>
<text x="75.9" y="22.4">DC-DC</text>
<text x="80.3" y="19.1">that</text>
<text x="82.2" y="22.4">converter</text>
<text x="84.3" y="19.1">we</text>
<text x="84.9" y="20.7">modern</text>
<text x="87.2" y="19.1">only</text>
<text x="90.2" y="22.4">and</text>
<text x="91.4" y="19.1">have</text>
<text x="91.4" y="20.7">PIs</text>
<text x="93.9" y="22.4">schottky</text>
<text x="94.7" y="20.7">would</text>
<text x="95.8" y="19.1">enough</text>
<text x="100" y="20.7">require</text>
<text x="101.1" y="22.4">diode</text>
<text x="102.2" y="19.1">power</text>
<text x="106.3" y="20.7">external</text>
<text x="107.6" y="19.1">for</text>
<text x="110.7" y="19.1">a</text>
<text x="112.6" y="19.1">Raspberry</text>
<text x="113.3" y="20.7">power,</text>
<text x="119.2" y="20.7">or</text>
<text x="121" y="19.1">pi</text>
<text x="121.7" y="20.7">a</text>
<text x="123.4" y="19.1">zero</text>
<text x="123.6" y="20.7">different</text>
<text x="96.8" y="40.2">There</text>
<text x="96.8" y="41.8">you</text>
<text x="100.4" y="41.8">will</text>
<text x="101.8" y="40.2">is</text>
<text x="104" y="41.8">use</text>
<text x="104.1" y="40.2">not</text>
<text x="107.5" y="40.2">much</text>
<text x="107.5" y="41.8">the</text>
<text x="110.9" y="41.8">supply</text>
<text x="112.5" y="40.2">protection</text>
<text x="116.7" y="41.8">that</text>
<text x="120.7" y="41.8">comes</text>
<text x="121.1" y="40.2">here.</text>
<text x="125.8" y="40.2">It</text>
<text x="126.5" y="41.8">with</text>
<text x="127.9" y="40.2">is</text>
<text x="130.2" y="40.2">assumed</text>
<text x="130.5" y="41.8">the</text>
<text x="133.9" y="41.8">mars</text>
<text x="138.5" y="41.8">4</text>
<text x="140.5" y="41.8">DLP</text>
<text x="96.8" y="43.4">resin</text>
<text x="101.5" y="43.4">printer.</text>
</g>
</svg>
